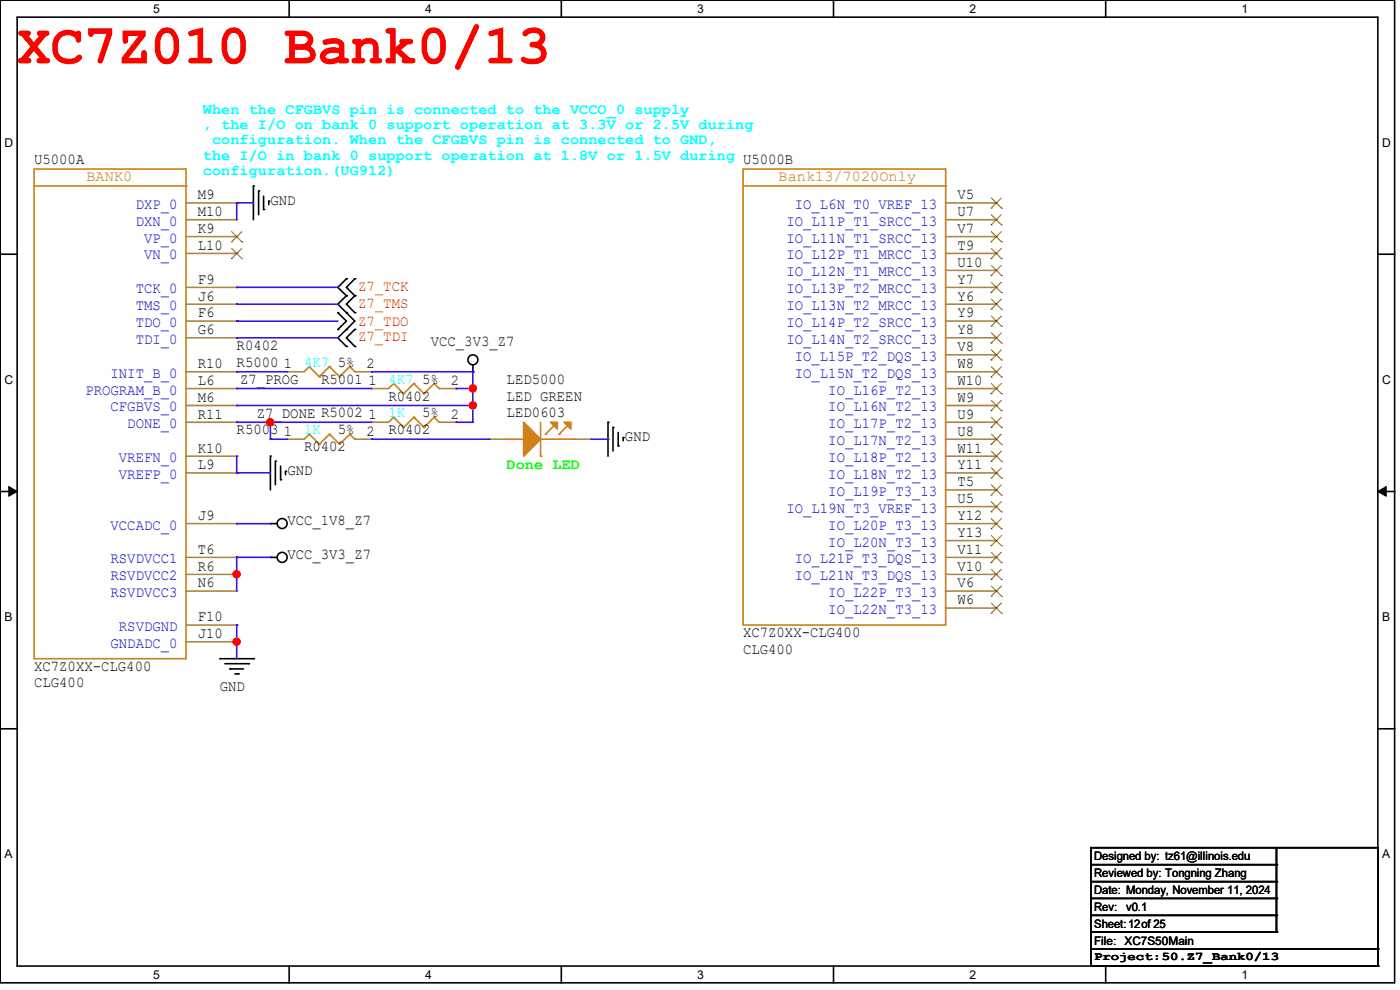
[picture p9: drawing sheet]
<svg xmlns="http://www.w3.org/2000/svg" width="297mm" height="210mm" viewBox="0 0 297 210" stroke-linecap="round" stroke-linejoin="round" font-family="sans-serif">
<path d="M0 0h295.9v208.5h-295.9zM3.6 3.6h288.7v201.3h-288.7z" fill="none" stroke="#000" stroke-width=".34"/>
<g fill="#fff">
<path d="M32.5 .4h1.4v2.9h-1.4z"/>
<path d="M32.5 205.3h1.4v2.9h-1.4z"/>
</g>
<path d="M61.3 0v3.6M61.3 204.9v3.6" fill="none" stroke="#000" stroke-width=".34"/>
<g fill="#fff">
<path d="M90.2 .4h1.4v2.9h-1.4z"/>
<path d="M90.2 205.3h1.4v2.9h-1.4z"/>
</g>
<path d="M119.1 0v3.6M119.1 204.9v3.6" fill="none" stroke="#000" stroke-width=".34"/>
<g fill="#fff">
<path d="M147.9 .4h1.5v2.9h-1.5z"/>
<path d="M147.9 205.3h1.5v2.9h-1.5z"/>
</g>
<path d="M176.8 0v3.6M176.8 204.9v3.6" fill="none" stroke="#000" stroke-width=".34"/>
<g fill="#fff">
<path d="M205.7 .4h1.4v2.9h-1.4z"/>
<path d="M205.7 205.3h1.4v2.9h-1.4z"/>
</g>
<path d="M234.6 0v3.6M234.6 204.9v3.6" fill="none" stroke="#000" stroke-width=".34"/>
<g fill="#fff">
<path d="M263.4 .4h1.4v2.9h-1.4z"/>
<path d="M263.4 205.3h1.4v2.9h-1.4z"/>
<path d="M1 28.8h1.8v2.9h-1.8z"/>
<path d="M293.2 28.8h1.9v2.9h-1.9z"/>
<path d="M1 79.1h1.8v2.9h-1.8z"/>
<path d="M293.2 79.1h1.9v2.9h-1.9z"/>
</g>
<path d="M0 53.9h3.6M292.3 53.9h3.6" fill="none" stroke="#000" stroke-width=".34"/>
<g fill="#fff">
<path d="M1 129.4h1.7v2.9h-1.7z"/>
<path d="M293.2 129.4h1.8v2.9h-1.8z"/>
</g>
<path d="M0 104.3h3.6M292.3 104.3h3.6" fill="none" stroke="#000" stroke-width=".34"/>
<path d="M1.9 103.2l1.7 1.1-1.7 1zM292.3 104.3l1.8-1.1v2.1z" fill="#000" stroke="#000" stroke-width=".21"/>
<g fill="#fff">
<path d="M1 179.7h1.7v2.9h-1.7z"/>
<path d="M293.2 179.7h1.8v2.9h-1.8z"/>
</g>
<g fill="none" stroke="#000" stroke-width=".34">
<path d="M53.8 39.5v7.1M54.9 40.5v5.1M55.9 41.6v2.8M57 42.7v.7M73.5 59.1l-1.8 1.9 1.8 1.7-1.8 1.8 3.6 3.6-3.6 3.6 1.8 1.8M75.3 59.1l-1.8 1.9 1.8 1.7-1.8 1.8 1.8 1.8M71.7 66.3l1.8 1.8-1.8 1.8M75.3 69.9l-1.8 1.8 1.8 1.8M100.3 77.4v1.5M57.4 96.8v7.1M58.4 97.8v5M59.5 98.9v2.9"/>
<path d="M60.6 100v.7M129 89.6v7.2M130 90.7v5M131.1 91.7v2.9M132.2 92.8v.7M57.4 111.1h1.4M57.4 118.2h1.4M46.6 139.7h7.2M0 154.6h3.6M47.7 140.8h5M48.8 141.9h2.8M49.8 143h.7"/>
<path d="M292.3 154.6h3.6M231.4 179.8h60.9v25.1h-60.9zM270.8 179.8v17.9h-39.4M231.4 183.4h39.4M231.4 187h39.4M231.4 190.6h39.4M231.4 194.2h39.4M231.4 201.3h60.9M231.4 204.9h60.9"/>
<circle cx="100.3" cy="76.3" r="1.06"/>
<circle cx="59.9" cy="118.2" r="1.06"/>
<circle cx="59.9" cy="111.1" r="1.06"/>
</g>
<g fill="#000">
<circle cx="53.8" cy="39.5" r=".17"/>
<circle cx="54.9" cy="40.5" r=".17"/>
<circle cx="55.9" cy="44.4" r=".17"/>
<circle cx="57" cy="42.7" r=".17"/>
<circle cx="73.5" cy="59.1" r=".17"/>
<circle cx="75.3" cy="59.1" r=".17"/>
<circle cx="71.7" cy="66.3" r=".17"/>
<circle cx="71.7" cy="69.9" r=".17"/>
<circle cx="73.5" cy="66.3" r=".17"/>
<circle cx="73.5" cy="62.7" r=".17"/>
<circle cx="73.5" cy="69.9" r=".17"/>
<circle cx="73.5" cy="73.5" r=".17"/>
<circle cx="75.3" cy="69.9" r=".17"/>
<circle cx="75.3" cy="62.7" r=".17"/>
<circle cx="75.3" cy="73.5" r=".17"/>
<circle cx="75.3" cy="66.3" r=".17"/>
<circle cx="100.3" cy="78.9" r=".17"/>
<circle cx="57.4" cy="96.8" r=".17"/>
<circle cx="58.4" cy="97.8" r=".17"/>
<circle cx="60.6" cy="100" r=".17"/>
<circle cx="129" cy="89.6" r=".17"/>
<circle cx="130" cy="90.7" r=".17"/>
<circle cx="131.1" cy="94.6" r=".17"/>
<circle cx="132.2" cy="92.8" r=".17"/>
<circle cx="57.4" cy="118.2" r=".17"/>
<circle cx="57.4" cy="111.1" r=".17"/>
<circle cx="59.5" cy="101.8" r=".17"/>
<circle cx="53.8" cy="139.7" r=".17"/>
<circle cx="48.8" cy="141.9" r=".17"/>
<circle cx="50.5" cy="143" r=".17"/>
<circle cx="52.7" cy="140.8" r=".17"/>
<circle cx="270.8" cy="183.4" r=".17"/>
<circle cx="270.8" cy="197.7" r=".17"/>
<circle cx="270.8" cy="187" r=".17"/>
<circle cx="270.8" cy="190.6" r=".17"/>
<circle cx="270.8" cy="194.2" r=".17"/>
<circle cx="292.3" cy="201.3" r=".17"/>
<circle cx="292.3" cy="204.9" r=".17"/>
</g>
<path d="M83.5 88.5l-1.1 1.1" fill="none" stroke="#cc8006" stroke-width=".34"/>
<circle cx="83.5" cy="88.5" r=".17" fill="#cc8006"/>
<path d="M83.5 88.5l2.1 2.2" fill="none" stroke="#cc8006" stroke-width=".34"/>
<circle cx="85.6" cy="90.7" r=".17" fill="#cc8006"/>
<path d="M87.8 88.5l-2.2 2.2" fill="none" stroke="#cc8006" stroke-width=".34"/>
<circle cx="87.8" cy="88.5" r=".17" fill="#cc8006"/>
<path d="M87.8 88.5l2.2 2.2" fill="none" stroke="#cc8006" stroke-width=".34"/>
<circle cx="90" cy="90.7" r=".17" fill="#cc8006"/>
<path d="M92.1 88.5l-2.1 2.2" fill="none" stroke="#cc8006" stroke-width=".34"/>
<circle cx="92.1" cy="88.5" r=".17" fill="#cc8006"/>
<path d="M92.1 88.5l1.1 1.1" fill="none" stroke="#cc8006" stroke-width=".34"/>
<circle cx="93.2" cy="89.6" r=".17" fill="#cc8006"/>
<path d="M78.9 89.6h3.5" fill="none" stroke="#a84" stroke-width=".34"/>
<circle cx="78.9" cy="89.6" r=".17" fill="#a84"/>
<path d="M93.2 89.6h3.6" fill="none" stroke="#a84" stroke-width=".34"/>
<circle cx="96.8" cy="89.6" r=".17" fill="#a84"/>
<path d="M65.6 77.8l-1.1 1.1" fill="none" stroke="#cc8006" stroke-width=".34"/>
<circle cx="65.6" cy="77.8" r=".17" fill="#cc8006"/>
<path d="M65.6 77.8l2.1 2.1" fill="none" stroke="#cc8006" stroke-width=".34"/>
<circle cx="67.7" cy="79.9" r=".17" fill="#cc8006"/>
<path d="M69.9 77.8l-2.2 2.1" fill="none" stroke="#cc8006" stroke-width=".34"/>
<circle cx="69.9" cy="77.8" r=".17" fill="#cc8006"/>
<path d="M69.9 77.8l2.2 2.1" fill="none" stroke="#cc8006" stroke-width=".34"/>
<circle cx="72.1" cy="79.9" r=".17" fill="#cc8006"/>
<path d="M74.2 77.8l-2.1 2.1" fill="none" stroke="#cc8006" stroke-width=".34"/>
<circle cx="74.2" cy="77.8" r=".17" fill="#cc8006"/>
<path d="M74.2 77.8l1.1 1.1" fill="none" stroke="#cc8006" stroke-width=".34"/>
<circle cx="75.3" cy="78.9" r=".17" fill="#cc8006"/>
<path d="M61 78.9h3.5" fill="none" stroke="#a84" stroke-width=".34"/>
<circle cx="61" cy="78.9" r=".17" fill="#a84"/>
<path d="M75.3 78.9h3.6" fill="none" stroke="#a84" stroke-width=".34"/>
<circle cx="78.9" cy="78.9" r=".17" fill="#a84"/>
<path d="M65.6 92.1l-1.1 1.1" fill="none" stroke="#cc8006" stroke-width=".34"/>
<circle cx="65.6" cy="92.1" r=".17" fill="#cc8006"/>
<path d="M65.6 92.1l2.1 2.1" fill="none" stroke="#cc8006" stroke-width=".34"/>
<circle cx="67.7" cy="94.2" r=".17" fill="#cc8006"/>
<path d="M69.9 92.1l-2.2 2.1" fill="none" stroke="#cc8006" stroke-width=".34"/>
<circle cx="69.9" cy="92.1" r=".17" fill="#cc8006"/>
<path d="M69.9 92.1l2.2 2.1" fill="none" stroke="#cc8006" stroke-width=".34"/>
<circle cx="72.1" cy="94.2" r=".17" fill="#cc8006"/>
<path d="M74.2 92.1l-2.1 2.1" fill="none" stroke="#cc8006" stroke-width=".34"/>
<circle cx="74.2" cy="92.1" r=".17" fill="#cc8006"/>
<path d="M74.2 92.1l1.1 1.1" fill="none" stroke="#cc8006" stroke-width=".34"/>
<circle cx="75.3" cy="93.2" r=".17" fill="#cc8006"/>
<path d="M61 93.2h3.5" fill="none" stroke="#a84" stroke-width=".34"/>
<circle cx="61" cy="93.2" r=".17" fill="#a84"/>
<path d="M75.3 93.2h3.6" fill="none" stroke="#a84" stroke-width=".34"/>
<circle cx="78.9" cy="93.2" r=".17" fill="#a84"/>
<path d="M7.2 35.9h32.3v103.8h-32.3zM7.2 39.5h32.3" fill="none" stroke="#cc8006" stroke-width=".34"/>
<circle cx="39.5" cy="39.5" r=".17" fill="#cc8006"/>
<path d="M39.5 43.1h10.7" fill="none" stroke="#a84" stroke-width=".34"/>
<circle cx="50.2" cy="43.1" r=".17" fill="#a84"/>
<path d="M39.5 46.6h10.7" fill="none" stroke="#a84" stroke-width=".34"/>
<circle cx="50.2" cy="46.6" r=".17" fill="#a84"/>
<path d="M39.5 50.2h10.7" fill="none" stroke="#a84" stroke-width=".34"/>
<circle cx="50.2" cy="50.2" r=".17" fill="#a84"/>
<path d="M49.1 51.3h.1M49.1 49.1l2.2 2.2M51.3 49.1l-2.2 2.2M51.3 51.3h.1" fill="none" stroke="#804000" stroke-width=".21"/>
<path d="M39.5 53.8h10.7" fill="none" stroke="#a84" stroke-width=".34"/>
<circle cx="50.2" cy="53.8" r=".17" fill="#a84"/>
<path d="M49.1 54.9h.1M49.1 52.7l2.2 2.2M51.3 52.7l-2.2 2.2M51.3 54.9h.1" fill="none" stroke="#804000" stroke-width=".21"/>
<path d="M39.5 61h10.7" fill="none" stroke="#a84" stroke-width=".34"/>
<circle cx="50.2" cy="61" r=".17" fill="#a84"/>
<path d="M39.5 64.5h10.7" fill="none" stroke="#a84" stroke-width=".34"/>
<circle cx="50.2" cy="64.5" r=".17" fill="#a84"/>
<path d="M39.5 68.1h10.7" fill="none" stroke="#a84" stroke-width=".34"/>
<circle cx="50.2" cy="68.1" r=".17" fill="#a84"/>
<path d="M39.5 71.7h10.7" fill="none" stroke="#a84" stroke-width=".34"/>
<circle cx="50.2" cy="71.7" r=".17" fill="#a84"/>
<path d="M39.5 78.9h10.7" fill="none" stroke="#a84" stroke-width=".34"/>
<circle cx="50.2" cy="78.9" r=".17" fill="#a84"/>
<path d="M39.5 82.4h10.7" fill="none" stroke="#a84" stroke-width=".34"/>
<circle cx="50.2" cy="82.4" r=".17" fill="#a84"/>
<path d="M39.5 86h10.7" fill="none" stroke="#a84" stroke-width=".34"/>
<circle cx="50.2" cy="86" r=".17" fill="#a84"/>
<path d="M39.5 89.6h10.7" fill="none" stroke="#a84" stroke-width=".34"/>
<circle cx="50.2" cy="89.6" r=".17" fill="#a84"/>
<path d="M39.5 96.8h10.7" fill="none" stroke="#a84" stroke-width=".34"/>
<circle cx="50.2" cy="96.8" r=".17" fill="#a84"/>
<path d="M39.5 100.3h10.7" fill="none" stroke="#a84" stroke-width=".34"/>
<circle cx="50.2" cy="100.3" r=".17" fill="#a84"/>
<path d="M39.5 111.1h10.7" fill="none" stroke="#a84" stroke-width=".34"/>
<circle cx="50.2" cy="111.1" r=".17" fill="#a84"/>
<path d="M39.5 118.2h10.7" fill="none" stroke="#a84" stroke-width=".34"/>
<circle cx="50.2" cy="118.2" r=".17" fill="#a84"/>
<path d="M39.5 121.8h10.7" fill="none" stroke="#a84" stroke-width=".34"/>
<circle cx="50.2" cy="121.8" r=".17" fill="#a84"/>
<path d="M39.5 125.4h10.7" fill="none" stroke="#a84" stroke-width=".34"/>
<circle cx="50.2" cy="125.4" r=".17" fill="#a84"/>
<path d="M39.5 132.6h10.7" fill="none" stroke="#a84" stroke-width=".34"/>
<circle cx="50.2" cy="132.6" r=".17" fill="#a84"/>
<path d="M39.5 136.1h10.7" fill="none" stroke="#a84" stroke-width=".34"/>
<circle cx="50.2" cy="136.1" r=".17" fill="#a84"/>
<path d="M83.5 81.4l-1.1 1" fill="none" stroke="#cc8006" stroke-width=".34"/>
<circle cx="83.5" cy="81.4" r=".17" fill="#cc8006"/>
<path d="M83.5 81.4l2.1 2.1" fill="none" stroke="#cc8006" stroke-width=".34"/>
<circle cx="85.6" cy="83.5" r=".17" fill="#cc8006"/>
<path d="M87.8 81.4l-2.2 2.1" fill="none" stroke="#cc8006" stroke-width=".34"/>
<circle cx="87.8" cy="81.4" r=".17" fill="#cc8006"/>
<path d="M87.8 81.4l2.2 2.1" fill="none" stroke="#cc8006" stroke-width=".34"/>
<circle cx="90" cy="83.5" r=".17" fill="#cc8006"/>
<path d="M92.1 81.4l-2.1 2.1" fill="none" stroke="#cc8006" stroke-width=".34"/>
<circle cx="92.1" cy="81.4" r=".17" fill="#cc8006"/>
<path d="M92.1 81.4l1.1 1" fill="none" stroke="#cc8006" stroke-width=".34"/>
<circle cx="93.2" cy="82.4" r=".17" fill="#cc8006"/>
<path d="M78.9 82.4h3.5" fill="none" stroke="#a84" stroke-width=".34"/>
<circle cx="78.9" cy="82.4" r=".17" fill="#a84"/>
<path d="M93.2 82.4h3.6" fill="none" stroke="#a84" stroke-width=".34"/>
<circle cx="96.8" cy="82.4" r=".17" fill="#a84"/>
<path d="M114.7 89.6v7.2" fill="none" stroke="#cc8006" stroke-width=".34"/>
<circle cx="114.7" cy="96.8" r=".17" fill="#cc8006"/>
<path d="M107.5 93.2h3.6" fill="none" stroke="#cc8006" stroke-width=".34"/>
<circle cx="111.1" cy="93.2" r=".17" fill="#cc8006"/>
<path d="M114.7 93.2h7.1" fill="none" stroke="#cc8006" stroke-width=".34"/>
<circle cx="121.8" cy="93.2" r=".17" fill="#cc8006"/>
<path d="M117.5 90.3l-1.8 1.8" fill="none" stroke="#cc8006" stroke-width=".34"/>
<circle cx="115.7" cy="92.1" r=".17" fill="#cc8006"/>
<path d="M120.4 90.3l-1.8 1.8" fill="none" stroke="#cc8006" stroke-width=".34"/>
<circle cx="118.6" cy="92.1" r=".17" fill="#cc8006"/>
<g fill="#cc8006" stroke="#cc8006" stroke-width=".34">
<path d="M111.1 89.6l3.6 3.6-3.6 3.6z"/>
<path d="M116.8 89.6h1.4v1.4z"/>
<path d="M119.7 89.6h1.4v1.4z"/>
</g>
<path d="M103.9 93.2h3.6" fill="none" stroke="#a84" stroke-width=".34"/>
<circle cx="103.9" cy="93.2" r=".17" fill="#a84"/>
<path d="M121.8 93.2h3.6" fill="none" stroke="#a84" stroke-width=".34"/>
<circle cx="125.4" cy="93.2" r=".17" fill="#a84"/>
<path d="M157.6 35.9h43v96.7h-43zM157.6 39.5h43" fill="none" stroke="#cc8006" stroke-width=".34"/>
<circle cx="200.6" cy="39.5" r=".17" fill="#cc8006"/>
<path d="M200.6 43.1h10.8" fill="none" stroke="#a84" stroke-width=".34"/>
<circle cx="211.4" cy="43.1" r=".17" fill="#a84"/>
<path d="M210.3 44.2h.1M210.3 42l2.2 2.2M212.4 42l-2.1 2.2M212.5 44.2h.1" fill="none" stroke="#804000" stroke-width=".21"/>
<path d="M200.6 46.6h10.8" fill="none" stroke="#a84" stroke-width=".34"/>
<circle cx="211.4" cy="46.6" r=".17" fill="#a84"/>
<path d="M210.3 47.7h.1M210.3 45.6l2.2 2.1M212.4 45.6l-2.1 2.1M212.5 47.7h.1" fill="none" stroke="#804000" stroke-width=".21"/>
<path d="M200.6 50.2h10.8" fill="none" stroke="#a84" stroke-width=".34"/>
<circle cx="211.4" cy="50.2" r=".17" fill="#a84"/>
<path d="M210.3 51.3h.1M210.3 49.1l2.2 2.2M212.4 49.1l-2.1 2.2M212.5 51.3h.1" fill="none" stroke="#804000" stroke-width=".21"/>
<path d="M200.6 53.8h10.8" fill="none" stroke="#a84" stroke-width=".34"/>
<circle cx="211.4" cy="53.8" r=".17" fill="#a84"/>
<path d="M210.3 54.9h.1M210.3 52.7l2.2 2.2M212.4 52.7l-2.1 2.2M212.5 54.9h.1" fill="none" stroke="#804000" stroke-width=".21"/>
<path d="M200.6 57.4h10.8" fill="none" stroke="#a84" stroke-width=".34"/>
<circle cx="211.4" cy="57.4" r=".17" fill="#a84"/>
<path d="M210.3 58.5h.1M210.3 56.3l2.2 2.2M212.4 56.3l-2.1 2.2M212.5 58.5h.1" fill="none" stroke="#804000" stroke-width=".21"/>
<path d="M200.6 61h10.8" fill="none" stroke="#a84" stroke-width=".34"/>
<circle cx="211.4" cy="61" r=".17" fill="#a84"/>
<path d="M210.3 59.9l2.2 2.2M212.4 59.9l-2.1 2.2M210.3 62.1h.1M212.5 62.1h.1" fill="none" stroke="#804000" stroke-width=".21"/>
<path d="M200.6 64.5h10.8" fill="none" stroke="#a84" stroke-width=".34"/>
<circle cx="211.4" cy="64.5" r=".17" fill="#a84"/>
<path d="M210.3 65.6h.1M210.3 63.5l2.2 2.1M212.4 63.5l-2.1 2.1M212.5 65.6h.1" fill="none" stroke="#804000" stroke-width=".21"/>
<path d="M200.6 68.1h10.8" fill="none" stroke="#a84" stroke-width=".34"/>
<circle cx="211.4" cy="68.1" r=".17" fill="#a84"/>
<path d="M210.3 69.2h.1M210.3 67.1l2.2 2.1M212.4 67.1l-2.1 2.1M212.5 69.2h.1" fill="none" stroke="#804000" stroke-width=".21"/>
<path d="M200.6 71.7h10.8" fill="none" stroke="#a84" stroke-width=".34"/>
<circle cx="211.4" cy="71.7" r=".17" fill="#a84"/>
<path d="M210.3 72.8h.1M210.3 70.6l2.2 2.2M212.4 70.6l-2.1 2.2M212.5 72.8h.1" fill="none" stroke="#804000" stroke-width=".21"/>
<path d="M200.6 75.3h10.8" fill="none" stroke="#a84" stroke-width=".34"/>
<circle cx="211.4" cy="75.3" r=".17" fill="#a84"/>
<path d="M210.3 76.4h.1M210.3 74.2l2.2 2.2M212.4 74.2l-2.1 2.2M212.5 76.4h.1" fill="none" stroke="#804000" stroke-width=".21"/>
<path d="M200.6 78.9h10.8" fill="none" stroke="#a84" stroke-width=".34"/>
<circle cx="211.4" cy="78.9" r=".17" fill="#a84"/>
<path d="M210.3 80h.1M210.3 77.8l2.2 2.2M212.4 77.8l-2.1 2.2M212.5 80h.1" fill="none" stroke="#804000" stroke-width=".21"/>
<path d="M200.6 82.4h10.8" fill="none" stroke="#a84" stroke-width=".34"/>
<circle cx="211.4" cy="82.4" r=".17" fill="#a84"/>
<path d="M210.3 83.5h.1M210.3 81.4l2.2 2.1M212.4 81.4l-2.1 2.1M212.5 83.5h.1" fill="none" stroke="#804000" stroke-width=".21"/>
<path d="M200.6 86h10.8" fill="none" stroke="#a84" stroke-width=".34"/>
<circle cx="211.4" cy="86" r=".17" fill="#a84"/>
<path d="M210.3 87.1h.1M210.3 85l2.2 2.1M212.4 85l-2.1 2.1M212.5 87.1h.1" fill="none" stroke="#804000" stroke-width=".21"/>
<path d="M200.6 89.6h10.8" fill="none" stroke="#a84" stroke-width=".34"/>
<circle cx="211.4" cy="89.6" r=".17" fill="#a84"/>
<path d="M210.3 90.7h.1M210.3 88.5l2.2 2.2M212.4 88.5l-2.1 2.2M212.5 90.7h.1" fill="none" stroke="#804000" stroke-width=".21"/>
<path d="M200.6 93.2h10.8" fill="none" stroke="#a84" stroke-width=".34"/>
<circle cx="211.4" cy="93.2" r=".17" fill="#a84"/>
<path d="M210.3 94.3h.1M210.3 92.1l2.2 2.2M212.4 92.1l-2.1 2.2M212.5 94.3h.1" fill="none" stroke="#804000" stroke-width=".21"/>
<path d="M200.6 96.8h10.8" fill="none" stroke="#a84" stroke-width=".34"/>
<circle cx="211.4" cy="96.8" r=".17" fill="#a84"/>
<path d="M210.3 97.9h.1M210.3 95.7l2.2 2.2M212.4 95.7l-2.1 2.2M212.5 97.9h.1" fill="none" stroke="#804000" stroke-width=".21"/>
<path d="M200.6 100.3h10.8" fill="none" stroke="#a84" stroke-width=".34"/>
<circle cx="211.4" cy="100.3" r=".17" fill="#a84"/>
<path d="M210.3 99.3l2.2 2.1M212.4 99.3l-2.1 2.1M210.3 101.4h.1M212.5 101.4h.1" fill="none" stroke="#804000" stroke-width=".21"/>
<path d="M200.6 103.9h10.8" fill="none" stroke="#a84" stroke-width=".34"/>
<circle cx="211.4" cy="103.9" r=".17" fill="#a84"/>
<path d="M210.3 105h.1M210.3 102.9l2.2 2.1M212.4 102.9l-2.1 2.1M212.5 105h.1" fill="none" stroke="#804000" stroke-width=".21"/>
<path d="M200.6 107.5h10.8" fill="none" stroke="#a84" stroke-width=".34"/>
<circle cx="211.4" cy="107.5" r=".17" fill="#a84"/>
<path d="M210.3 108.6h.1M210.3 106.4l2.2 2.2M212.4 106.4l-2.1 2.2M212.5 108.6h.1" fill="none" stroke="#804000" stroke-width=".21"/>
<path d="M200.6 111.1h10.8" fill="none" stroke="#a84" stroke-width=".34"/>
<circle cx="211.4" cy="111.1" r=".17" fill="#a84"/>
<path d="M210.3 112.2h.1M210.3 110l2.2 2.2M212.4 110l-2.1 2.2M212.5 112.2h.1" fill="none" stroke="#804000" stroke-width=".21"/>
<path d="M200.6 114.7h10.8" fill="none" stroke="#a84" stroke-width=".34"/>
<circle cx="211.4" cy="114.7" r=".17" fill="#a84"/>
<path d="M210.3 115.8h.1M210.3 113.6l2.2 2.2M212.4 113.6l-2.1 2.2M212.5 115.8h.1" fill="none" stroke="#804000" stroke-width=".21"/>
<path d="M200.6 118.2h10.8" fill="none" stroke="#a84" stroke-width=".34"/>
<circle cx="211.4" cy="118.2" r=".17" fill="#a84"/>
<path d="M210.3 119.3h.1M210.3 117.2l2.2 2.1M212.4 117.2l-2.1 2.1M212.5 119.3h.1" fill="none" stroke="#804000" stroke-width=".21"/>
<path d="M200.6 121.8h10.8" fill="none" stroke="#a84" stroke-width=".34"/>
<circle cx="211.4" cy="121.8" r=".17" fill="#a84"/>
<path d="M210.3 122.9h.1M210.3 120.8l2.2 2.1M212.4 120.8l-2.1 2.1M212.5 122.9h.1" fill="none" stroke="#804000" stroke-width=".21"/>
<path d="M200.6 125.4h10.8" fill="none" stroke="#a84" stroke-width=".34"/>
<circle cx="211.4" cy="125.4" r=".17" fill="#a84"/>
<path d="M210.3 126.5h.1M210.3 124.3l2.2 2.2M212.4 124.3l-2.1 2.2M212.5 126.5h.1" fill="none" stroke="#804000" stroke-width=".21"/>
<path d="M200.6 129h10.8" fill="none" stroke="#a84" stroke-width=".34"/>
<circle cx="211.4" cy="129" r=".17" fill="#a84"/>
<path d="M210.3 130.1h.1M210.3 127.9l2.2 2.2M212.4 127.9l-2.1 2.2M212.5 130.1h.1" fill="none" stroke="#804000" stroke-width=".21"/>
<path d="M50.2 61h21.5" fill="none" stroke="#4200ff" stroke-width=".34"/>
<circle cx="50.2" cy="61" r=".17" fill="#4200ff"/>
<path d="M50.2 71.7h21.5" fill="none" stroke="#4200ff" stroke-width=".34"/>
<circle cx="50.2" cy="71.7" r=".17" fill="#4200ff"/>
<path d="M50.2 64.5h21.5" fill="none" stroke="#4200ff" stroke-width=".34"/>
<circle cx="50.2" cy="64.5" r=".17" fill="#4200ff"/>
<path d="M50.2 68.1h21.5" fill="none" stroke="#4200ff" stroke-width=".34"/>
<circle cx="50.2" cy="68.1" r=".17" fill="#4200ff"/>
<path d="M50.2 43.1v3.5" fill="none" stroke="#4200ff" stroke-width=".34"/>
<circle cx="50.2" cy="43.1" r=".17" fill="#4200ff"/>
<path d="M50.2 78.9h10.8" fill="none" stroke="#4200ff" stroke-width=".34"/>
<circle cx="50.2" cy="78.9" r=".17" fill="#4200ff"/>
<path d="M50.2 82.4h28.7" fill="none" stroke="#4200ff" stroke-width=".34"/>
<circle cx="50.2" cy="82.4" r=".17" fill="#4200ff"/>
<path d="M78.9 78.9h21.4" fill="none" stroke="#4200ff" stroke-width=".34"/>
<circle cx="78.9" cy="78.9" r=".17" fill="#4200ff"/>
<path d="M100.3 78.9v3.5" fill="none" stroke="#4200ff" stroke-width=".34"/>
<circle cx="100.3" cy="78.9" r=".17" fill="#4200ff"/>
<path d="M100.3 82.4v3.6" fill="none" stroke="#4200ff" stroke-width=".34"/>
<circle cx="100.3" cy="82.4" r=".17" fill="#4200ff"/>
<path d="M50.2 86h50.1" fill="none" stroke="#4200ff" stroke-width=".34"/>
<circle cx="50.2" cy="86" r=".17" fill="#4200ff"/>
<circle cx="100.3" cy="86" r=".7" fill="#f00" stroke="#f00" stroke-width=".34"/>
<path d="M96.8 82.4h3.5" fill="none" stroke="#4200ff" stroke-width=".34"/>
<circle cx="96.8" cy="82.4" r=".17" fill="#4200ff"/>
<circle cx="100.3" cy="82.4" r=".7" fill="#f00" stroke="#f00" stroke-width=".34"/>
<path d="M100.3 86v3.6" fill="none" stroke="#4200ff" stroke-width=".34"/>
<circle cx="100.3" cy="86" r=".17" fill="#4200ff"/>
<path d="M96.8 89.6h3.5" fill="none" stroke="#4200ff" stroke-width=".34"/>
<circle cx="96.8" cy="89.6" r=".17" fill="#4200ff"/>
<path d="M50.2 89.6h7.2" fill="none" stroke="#4200ff" stroke-width=".34"/>
<circle cx="50.2" cy="89.6" r=".17" fill="#4200ff"/>
<circle cx="57.3" cy="89.6" r=".7" fill="#f00" stroke="#f00" stroke-width=".34"/>
<path d="M57.4 93.2h3.6" fill="none" stroke="#4200ff" stroke-width=".34"/>
<circle cx="57.4" cy="93.2" r=".17" fill="#4200ff"/>
<path d="M57.4 89.6v3.6" fill="none" stroke="#4200ff" stroke-width=".34"/>
<circle cx="57.4" cy="89.6" r=".17" fill="#4200ff"/>
<path d="M57.4 89.6h21.5" fill="none" stroke="#4200ff" stroke-width=".34"/>
<circle cx="57.4" cy="89.6" r=".17" fill="#4200ff"/>
<path d="M78.9 93.2h25" fill="none" stroke="#4200ff" stroke-width=".34"/>
<circle cx="78.9" cy="93.2" r=".17" fill="#4200ff"/>
<path d="M50.2 100.3h7.2" fill="none" stroke="#4200ff" stroke-width=".34"/>
<circle cx="50.2" cy="100.3" r=".17" fill="#4200ff"/>
<path d="M50.2 96.8v3.5" fill="none" stroke="#4200ff" stroke-width=".34"/>
<circle cx="50.2" cy="96.8" r=".17" fill="#4200ff"/>
<path d="M50.2 111.1h7.2" fill="none" stroke="#4200ff" stroke-width=".34"/>
<circle cx="50.2" cy="111.1" r=".17" fill="#4200ff"/>
<path d="M50.2 118.2h7.2" fill="none" stroke="#4200ff" stroke-width=".34"/>
<circle cx="50.2" cy="118.2" r=".17" fill="#4200ff"/>
<path d="M50.2 118.2v3.6" fill="none" stroke="#4200ff" stroke-width=".34"/>
<circle cx="50.2" cy="118.2" r=".17" fill="#4200ff"/>
<circle cx="50.2" cy="121.8" r=".7" fill="#f00" stroke="#f00" stroke-width=".34"/>
<path d="M50.2 121.8v3.6" fill="none" stroke="#4200ff" stroke-width=".34"/>
<circle cx="50.2" cy="121.8" r=".17" fill="#4200ff"/>
<path d="M50.2 132.6v3.5" fill="none" stroke="#4200ff" stroke-width=".34"/>
<circle cx="50.2" cy="132.6" r=".17" fill="#4200ff"/>
<path d="M50.2 136.1v3.6" fill="none" stroke="#4200ff" stroke-width=".34"/>
<circle cx="50.2" cy="136.1" r=".17" fill="#4200ff"/>
<circle cx="50.2" cy="136.1" r=".7" fill="#f00" stroke="#f00" stroke-width=".34"/>
<path d="M50.2 43.1h3.6" fill="none" stroke="#4200ff" stroke-width=".34"/>
<circle cx="50.2" cy="43.1" r=".17" fill="#4200ff"/>
<path d="M125.4 93.2h3.6" fill="none" stroke="#4200ff" stroke-width=".34"/>
<circle cx="129" cy="93.2" r=".17" fill="#4200ff"/>
<g fill="#f00" stroke="#f00" stroke-width=".34">
<circle cx="100.3" cy="86" r=".7"/>
<circle cx="100.3" cy="82.4" r=".7"/>
<circle cx="57.3" cy="89.6" r=".7"/>
<circle cx="50.2" cy="121.8" r=".7"/>
<circle cx="50.2" cy="136.1" r=".7"/>
</g>
<text font-size="11.8" fill="#f00" x="3.6" y="13.5">XC7Z010 Bank0/13</text>
<g font-size="3.2" fill="#0ff">
<text x="43.1" y="24.2">When the CFGBVS pin is connected to the VCCO_0 supply</text>
<text x="43.1" y="27.4">, the I/O on bank 0 support operation at 3.3V or 2.5V during</text>
<text x="43.1" y="33.9">the I/O in bank 0 support operation at 1.8V or 1.5V during</text>
<text x="45" y="30.6">configuration. When the CFGBVS pin is connected to GND,</text>
<text x="43.1" y="37.1">configuration.(UG912)</text>
<text x="64.5" y="77.8">4K7</text>
<text x="82.4" y="81.4">4K7</text>
<text x="82.4" y="88.6">1K</text>
<text x="64.5" y="92.1">1K</text>
</g>
<g font-size="3.2">
<text x="7.2" y="34.8">U5000A</text>
<text x="157.6" y="34.8">U5000B</text>
<text x="42" y="42.3">M9</text>
<text x="42" y="45.8">M10</text>
<text x="57.4" y="43.4">GND</text>
<text x="203.1" y="42.3">V5</text>
<text x="203.1" y="45.8">U7</text>
<text x="42" y="49.4">K9</text>
<text x="42" y="53">L10</text>
<text x="203.1" y="49.4">V7</text>
<text x="203.1" y="53">T9</text>
<text x="203.1" y="56.6">U10</text>
<text x="42" y="60.2">F9</text>
<text x="42" y="63.8">J6</text>
<text x="203.1" y="60.2">Y7</text>
<text x="203.1" y="63.8">Y6</text>
<text x="42" y="67.4">F6</text>
<text x="42" y="70.9">G6</text>
<text x="203.1" y="67.4">Y9</text>
<text x="203.1" y="70.9">Y8</text>
<text x="50.2" y="77.8">R5000</text>
<text x="50.2" y="74.2">R0402</text>
<text x="71.7" y="77.8">5%</text>
<text x="91.4" y="73.5">VCC_3V3_Z7</text>
<text x="203.1" y="74.5">V8</text>
<text x="42" y="78.1">R10</text>
<text x="42" y="81.7">L6</text>
<text x="50.9" y="81.5">Z7_PROG</text>
<text x="60.2" y="78.1">1</text>
<text x="68.1" y="81.4">R5001</text>
<text x="77.8" y="78.1">2</text>
<text x="78.1" y="81.7">1</text>
<text x="89.6" y="81.4">5%</text>
<text x="95.7" y="81.7">2</text>
<text x="107.5" y="81.4">LED5000</text>
<text x="203.1" y="78.1">W8</text>
<text x="203.1" y="81.7">W10</text>
<text x="42" y="85.3">M6</text>
<text x="42" y="88.8">R11</text>
<text x="54.5" y="88.6">Z7_DONE R5002</text>
<text x="78.1" y="88.8">1</text>
<text x="82.4" y="85">R0402</text>
<text x="89.6" y="88.6">5%</text>
<text x="95.7" y="88.8">2</text>
<text x="107.5" y="85">LED GREEN</text>
<text x="107.5" y="88.6">LED0603</text>
<text x="203.1" y="85.3">W9</text>
<text x="203.1" y="88.8">U9</text>
<text x="50.2" y="92.1">R5003</text>
<text x="60.2" y="92.4">1</text>
<text x="64.5" y="95.7">R0402</text>
<text x="71.7" y="92.1">5%</text>
<text x="77.8" y="92.4">2</text>
<text x="82.4" y="92.1">R0402</text>
<text x="132.6" y="93.6">GND</text>
<text x="203.1" y="92.4">U8</text>
<text x="42" y="96">K10</text>
<text x="42" y="99.6">L9</text>
<text x="61" y="100.7">GND</text>
<text x="203.1" y="96">W11</text>
<text x="203.1" y="99.6">Y11</text>
<text x="203.1" y="103.2">T5</text>
<text x="203.1" y="106.7">U5</text>
<text x="42" y="110.3">J9</text>
<text x="61" y="111.5">VCC_1V8_Z7</text>
<text x="203.1" y="110.3">Y12</text>
<text x="203.1" y="113.9">Y13</text>
<text x="42" y="117.5">T6</text>
<text x="61" y="118.6">VCC_3V3_Z7</text>
<text x="203.1" y="117.5">V11</text>
<text x="42" y="121.1">R6</text>
<text x="42" y="124.6">N6</text>
<text x="203.1" y="121.1">V10</text>
<text x="203.1" y="124.6">V6</text>
<text x="42" y="131.8">F10</text>
<text x="203.1" y="128.2">W6</text>
<text x="42" y="135.4">J10</text>
<text x="157.6" y="135.1">XC7Z0XX-CLG400</text>
<text x="7.2" y="142.3">XC7Z0XX-CLG400</text>
<text x="157.6" y="138.7">CLG400</text>
<text x="7.2" y="145.8">CLG400</text>
<text x="46.6" y="146.6">GND</text>
</g>
<g font-size="3.2" fill="#cc8006">
<text x="18.3" y="38.4">BANK0</text>
<text x="165.1" y="38.4">Bank13/7020Only</text>
</g>
<g font-size="3.2" fill="#00c">
<text x="28.8" y="44.3">DXP_0</text>
<text x="28.8" y="47.9">DXN_0</text>
<text x="166.8" y="47.9">IO_L11P_T1_SRCC_13</text>
<text x="168.6" y="44.3">IO_L6N_T0_VREF_13</text>
<text x="30.6" y="51.5">VP_0</text>
<text x="166.8" y="51.5">IO_L11N_T1_SRCC_13</text>
<text x="30.6" y="55">VN_0</text>
<text x="166.8" y="55">IO_L12P_T1_MRCC_13</text>
<text x="166.8" y="58.6">IO_L12N_T1_MRCC_13</text>
<text x="28.8" y="62.2">TCK_0</text>
<text x="28.8" y="65.8">TMS_0</text>
<text x="166.8" y="62.2">IO_L13P_T2_MRCC_13</text>
<text x="166.8" y="65.8">IO_L13N_T2_MRCC_13</text>
<text x="28.8" y="69.4">TDO_0</text>
<text x="166.8" y="69.4">IO_L14P_T2_SRCC_13</text>
<text x="28.8" y="72.9">TDI_0</text>
<text x="166.8" y="72.9">IO_L14N_T2_SRCC_13</text>
<text x="168.6" y="76.5">IO_L15P_T2_DQS_13</text>
<text x="18.1" y="83.7">PROGRAM_B_0</text>
<text x="23.5" y="80.1">INIT_B_0</text>
<text x="168.6" y="80.1">IO_L15N_T2_DQS_13</text>
<text x="175.7" y="83.7">IO_L16P_T2_13</text>
<text x="23.5" y="87.3">CFGBVS_0</text>
<text x="175.7" y="87.3">IO_L16N_T2_13</text>
<text x="27" y="90.8">DONE_0</text>
<text x="175.7" y="90.8">IO_L17P_T2_13</text>
<text x="175.7" y="94.4">IO_L17N_T2_13</text>
<text x="25.2" y="98">VREFN_0</text>
<text x="25.2" y="101.6">VREFP_0</text>
<text x="175.7" y="98">IO_L18P_T2_13</text>
<text x="175.7" y="101.6">IO_L18N_T2_13</text>
<text x="175.7" y="105.2">IO_L19P_T3_13</text>
<text x="23.5" y="112.4">VCCADC_0</text>
<text x="166.8" y="108.8">IO_L19N_T3_VREF_13</text>
<text x="175.7" y="112.4">IO_L20P_T3_13</text>
<text x="23.5" y="119.5">RSVDVCC1</text>
<text x="168.6" y="119.5">IO_L21P_T3_DQS_13</text>
<text x="175.7" y="115.9">IO_L20N_T3_13</text>
<text x="23.5" y="123.1">RSVDVCC2</text>
<text x="168.6" y="123.1">IO_L21N_T3_DQS_13</text>
<text x="23.5" y="126.7">RSVDVCC3</text>
<text x="175.7" y="126.7">IO_L22P_T3_13</text>
<text x="175.7" y="130.3">IO_L22N_T3_13</text>
<text x="23.5" y="137.4">GNDADC_0</text>
<text x="25.2" y="133.9">RSVDGND</text>
</g>
<g font-size="3.2" fill="#f00">
<text x="76" y="61.7">Z7_TCK</text>
<text x="76" y="65.3">Z7_TMS</text>
<text x="76" y="69.2">Z7_TDO</text>
<text x="76" y="72.4">Z7_TDI</text>
</g>
<text font-size="3.2" fill="#0f0" x="107.5" y="99.4">Done LED</text>
<g font-size="2.6">
<text x="32.5" y="2.8">5</text>
<text x="90.2" y="2.8">4</text>
<text x="147.9" y="2.8">3</text>
<text x="205.7" y="2.8">2</text>
<text x="263.4" y="2.8">1</text>
<text x="1" y="31.1">D</text>
<text x="293.2" y="31.1">D</text>
<text x="1" y="81.4">C</text>
<text x="293.2" y="81.4">C</text>
<text x="1" y="131.7">B</text>
<text x="293.2" y="131.7">B</text>
<text x="1" y="182.1">A</text>
<text x="293.2" y="182.1">A</text>
<text x="32.5" y="207.6">5</text>
<text x="90.2" y="207.6">4</text>
<text x="147.9" y="207.6">3</text>
<text x="205.7" y="207.6">2</text>
<text x="263.4" y="207.6">1</text>
</g>
<g font-size="2.5">
<text x="232.1" y="182.5">Designed by: tz61@illinois.edu</text>
<text x="232.1" y="189.6">Date: Monday, November 11, 2024</text>
<text x="232.1" y="186">Reviewed by: Tongning Zhang</text>
<text x="232.1" y="193.2">Rev:</text>
<text x="232.1" y="196.8">Sheet:12of 25</text>
<text x="238.9" y="193.2">v0.1</text>
<text x="232.1" y="203.8">Project:50.Z7_Bank0/13</text>
<text x="232.1" y="200.4">File:</text>
<text x="238.6" y="200.4">XC7S50Main</text>
</g>
</svg>
